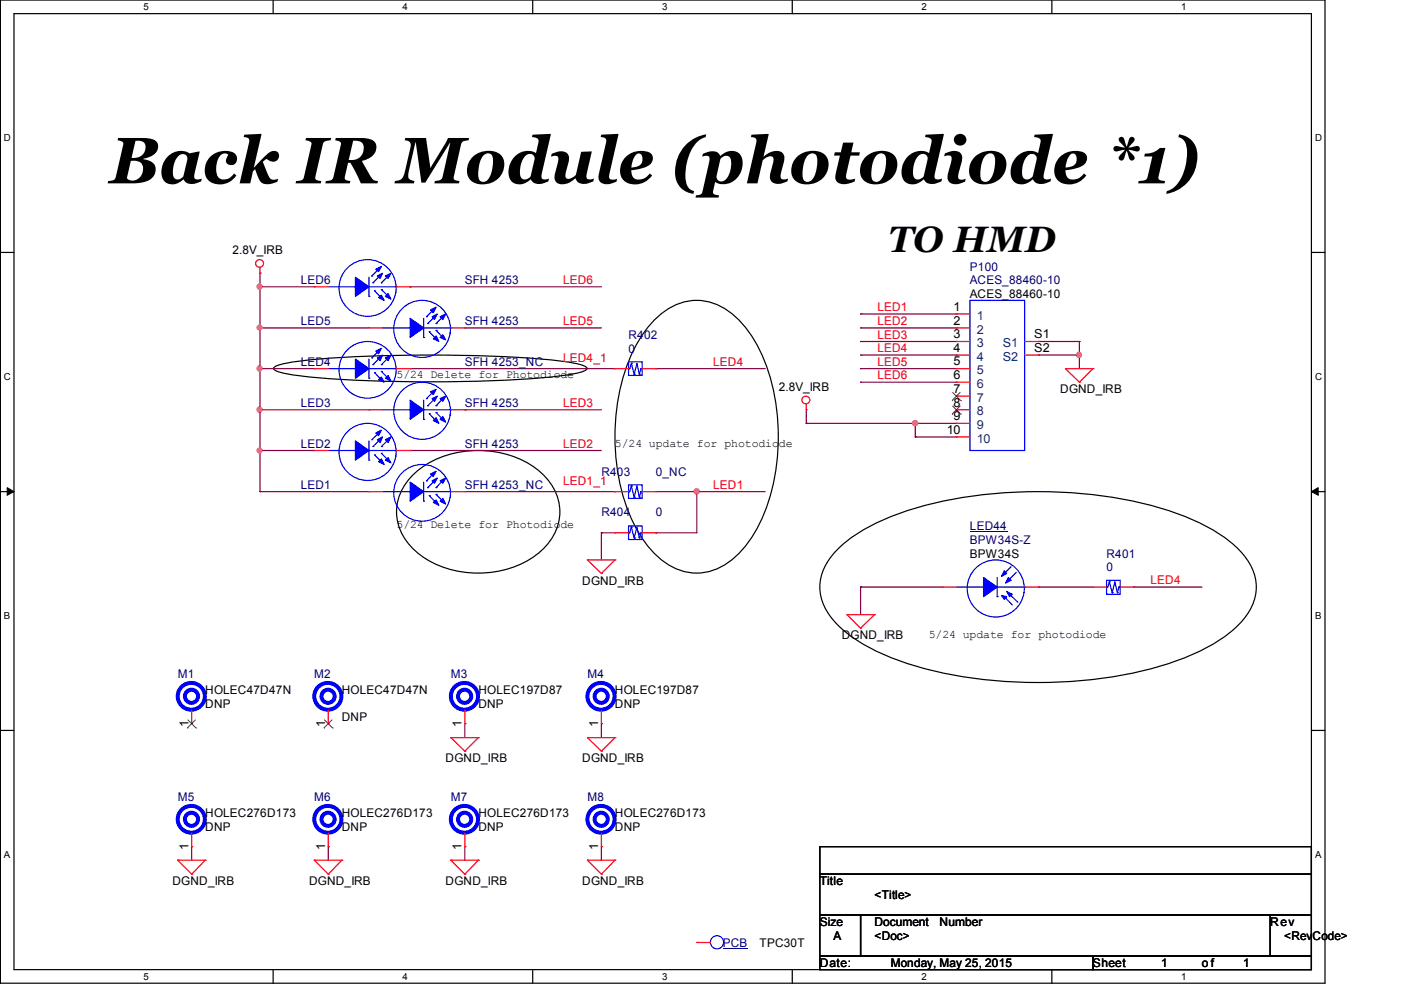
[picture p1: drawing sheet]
<svg xmlns="http://www.w3.org/2000/svg" width="297mm" height="210mm" viewBox="0 0 297 210" stroke-linecap="round" stroke-linejoin="round" font-family="sans-serif">
<path d="M.1 0h280.8v208.5h-280.8zM3 2.9h275v202.7h-275z" fill="none" stroke="#000" stroke-width=".25"/>
<g fill="#fff">
<path d="M30.4 .4h1v2.2h-1z"/>
<path d="M30.4 205.9h1v2.2h-1z"/>
</g>
<path d="M57.9 0v2.9M57.9 205.6v2.9" fill="none" stroke="#000" stroke-width=".25"/>
<g fill="#fff">
<path d="M85.3 .4h1.1v2.2h-1.1z"/>
<path d="M85.3 205.9h1.1v2.2h-1.1z"/>
</g>
<path d="M112.9 0v2.9M112.9 205.6v2.9" fill="none" stroke="#000" stroke-width=".25"/>
<g fill="#fff">
<path d="M140.4 .4h1v2.2h-1z"/>
<path d="M140.4 205.9h1v2.2h-1z"/>
</g>
<path d="M168 0v2.9M168 205.6v2.9" fill="none" stroke="#000" stroke-width=".25"/>
<g fill="#fff">
<path d="M195.4 .4h1v2.2h-1z"/>
<path d="M195.4 205.9h1v2.2h-1z"/>
</g>
<path d="M223 0v2.9M223 205.6v2.9" fill="none" stroke="#000" stroke-width=".25"/>
<g fill="#fff">
<path d="M250.4 .4h1.1v2.2h-1.1z"/>
<path d="M250.4 205.9h1.1v2.2h-1.1z"/>
<path d="M.8 28.2h1.4v2.2h-1.4z"/>
<path d="M278.8 28.2h1.4v2.2h-1.4z"/>
<path d="M.8 78.8h1.4v2.2h-1.4z"/>
<path d="M278.8 78.8h1.4v2.2h-1.4z"/>
</g>
<path d="M.1 53.5h2.9M278 53.5h2.9" fill="none" stroke="#000" stroke-width=".25"/>
<g fill="#fff">
<path d="M.8 129.6h1.3v2.2h-1.3z"/>
<path d="M278.8 129.6h1.3v2.2h-1.3z"/>
</g>
<path d="M.1 104.2h2.9M278 104.2h2.9" fill="none" stroke="#000" stroke-width=".25"/>
<path d="M1.5 103.4l1.5 .8-1.5 .8zM278 104.2l1.5-.8v1.6z" fill="#000" stroke="#000" stroke-width=".21"/>
<g fill="#fff">
<path d="M.8 180.2h1.2v2.2h-1.2z"/>
<path d="M278.8 180.2h1.2v2.2h-1.2z"/>
</g>
<g fill="none" stroke="#000" stroke-width=".25">
<path d="M58.1 77.9a15.4 15.4 0 0 1 6-1.4 307.6 307.6 0 0 1 54.3 0l2.9 .4a7.5 7.5 0 0 1 3 1l.2 .2a2.6 2.6 0 0 1-2.1 1 157.4 157.4 0 0 1-25.2 1.8 259.4 259.4 0 0 1-34.7-1.3l-1.3-.3a7.5 7.5 0 0 1-3.1-.9l-.1-.3zM138.6 68a12.1 12.1 0 0 1 11.9-3.9 16.8 16.8 0 0 1 9.4 8.1 42.7 42.7 0 0 1 4.6 27.3 32.5 32.5 0 0 1-7.7 17.7 12.1 12.1 0 0 1-11.9 3.9 16.8 16.8 0 0 1-9.4-8.1 42.7 42.7 0 0 1-4.6-27.3 32.5 32.5 0 0 1 7.7-17.7zM88 100.2a21.2 21.2 0 0 1 26.8 0 10.6 10.6 0 0 1 0 16.6 21.2 21.2 0 0 1-26.8 0 10.6 10.6 0 0 1 0-16.6zM177.5 116.6a36.3 36.3 0 0 1 14.3-8.1 96.9 96.9 0 0 1 56.6 0 36.3 36.3 0 0 1 14.3 8.1 10.3 10.3 0 0 1 2.7 12 19.6 19.6 0 0 1-8.7 8.2 68.7 68.7 0 0 1-27.3 7.5 92.9 92.9 0 0 1-39.9-4.6 31 31 0 0 1-13.1-8.6 9.9 9.9 0 0 1 0-13.3zM.1 154.9h2.9M278 154.9h2.9M173.8 179.5h104.2v5.8h-104.2zM173.8 185.3h104.2v8.7h-104.2zM173.8 194h8.7v8.7h-8.7zM182.5 194h86.8v8.7h-86.8zM269.3 194h8.7v8.7h-8.7zM173.8 202.7h57.9v2.9h-57.9z"/>
<path d="M231.7 202.7h46.3v2.9h-46.3z"/>
</g>
<g fill="none" stroke="#800040" stroke-width=".25">
<path d="M55.1 57.9h.1M55.1 57.9v46.3M55.1 60.8h.1M55.1 78.2h.1M55.1 69.5h.1M55.1 60.8h11.5M55.1 78.2h11.5M55.1 69.5h23.1M87 60.8h.1M87 78.2h.1M87 60.8h40.5M87 78.2h43.4"/>
<path d="M98.6 69.5h.1M98.6 69.5h28.9M139 78.2h.1M139 78.2h23.2M182.5 66.6h.1M182.5 69.5h.1M182.5 72.4h.1M182.5 75.3h.1M182.5 78.2h.1M182.5 66.6h20.3M182.5 78.2h20.3M182.5 69.5h20.3"/>
<path d="M182.5 72.4h20.3M182.5 75.3h20.3M220.1 72.4h.1M220.1 75.3h.1M220.1 72.4h8.8M220.1 75.3h8.8M228.9 72.4h.1M228.9 75.3h.1M228.9 72.4v5.8M55.1 95.5h.1M55.1 86.9h.1M55.1 95.5h11.5"/>
<path d="M55.1 86.9h23.1M87 95.5h.1M87 95.5h40.5M98.6 86.9h.1M98.6 86.9h28.9M170.9 89.8h.1M170.9 89.8h31.9M170.9 86.9v2.9M182.5 81h.1M182.5 81h20.3M194.1 89.8h.1M194.1 92.6h.1"/>
<path d="M194.1 92.6h8.7M194.1 89.8v2.8M55.1 104.2h.1M55.1 104.2h23.1M98.6 104.2h31.8M127.5 113h.1M127.5 113v5.7M127.5 113h2.9M130.4 104.2h.1M139 113h.1M139 104.2h23.2M147.7 104.2h.1"/>
<path d="M147.7 104.2v8.8h-8.7M182.5 124.5h.1M182.5 124.5v5.8M182.5 124.5h17.4M220.1 124.5h.1M220.1 124.5h11.6M240.4 124.5h.1M240.4 124.5h14.4M98.6 153.4h.1M98.6 153.4v3M127.5 153.4h.1M127.5 153.4v3"/>
<path d="M40.6 179.5h.1M40.6 179.5v2.9M69.6 179.5h.1M69.6 179.5v2.9M98.6 179.5h.1M98.6 179.5v2.9M127.5 179.5h.1M127.5 179.5v2.9"/>
</g>
<g fill="#f0f" stroke="#f0f" stroke-width=".25">
<circle cx="228.7" cy="75.2" r=".53"/>
<circle cx="55" cy="60.8" r=".53"/>
<circle cx="55" cy="86.8" r=".53"/>
<circle cx="55" cy="95.5" r=".51"/>
<circle cx="55" cy="78.1" r=".53"/>
<circle cx="55" cy="69.4" r=".51"/>
<circle cx="194" cy="89.7" r=".55"/>
<circle cx="147.7" cy="104.2" r=".55"/>
</g>
<g fill="none" stroke="#f00" stroke-width=".25">
<path d="M55.1 57.9h.1M55.1 56.7v1.2M66.6 60.8h.1M66.6 78.2h.1M66.6 78.2h3M66.6 60.8h3M78.2 69.5h.1M78.2 69.5h2.9M84.1 78.2h2.9M84.1 60.8h2.9M87 60.8h.1M87 78.2h.1"/>
<path d="M95.6 69.5h3M98.6 69.5h.1M130.4 78.2h.1M130.4 78.2h2.9M136.1 78.2h2.9M139 78.2h.1M202.8 66.6h.1M202.8 69.5h.1M202.8 72.4h.1M202.8 75.3h.1M202.8 78.2h.1M202.8 78.2h2.9"/>
<path d="M202.8 66.6h2.9M202.8 69.5h2.9M202.8 72.4h2.9M202.8 75.3h2.9M217.3 72.4h2.8M217.3 75.3h2.8M220.1 72.4h.1M220.1 75.3h.1M225.9 78.2h.1M225.9 78.2h5.8M225.9 78.2l3 2.8M231.7 78.2h.1"/>
<path d="M231.7 78.2l-2.8 2.8M66.6 95.5h.1M66.6 95.5h3M78.2 86.9h.1M78.2 86.9h2.9M84.1 95.5h2.9M87 95.5h.1M95.6 86.9h3M98.6 86.9h.1M170.9 86.9h.1M170.9 85.7v1.2M202.8 81h.1"/>
<path d="M202.8 84h.1M202.8 86.9h.1M202.8 89.8h.1M202.8 92.6h.1M202.8 81h2.9M202.8 84h2.9M202.8 86.9h2.9M202.8 89.8h2.9M202.8 92.6h2.9M228.9 81h.1M78.2 104.2h.1M78.2 104.2h2.9"/>
<path d="M95.6 104.2h3M98.6 104.2h.1M124.5 118.7h.1M124.5 118.7h5.9M124.5 118.7l3 2.9M130.4 118.7h.1M130.4 113h.1M130.4 104.2h.1M130.4 118.7l-2.9 2.9M130.4 113h2.9M130.4 104.2h2.9M136.1 113h2.9"/>
<path d="M136.1 104.2h2.9M139 113h.1M139 104.2h.1M127.5 121.6h.1M179.6 130.3h.1M179.6 130.3h5.8M179.6 130.3l2.9 2.9M182.5 133.2h.1M185.4 130.3h.1M185.4 130.3l-2.9 2.9M199.9 124.5h.1M199.9 124.5h2.9"/>
<path d="M217.3 124.5h2.8M220.1 124.5h.1M231.7 124.5h.1M231.7 124.5h2.9M237.5 124.5h2.9M240.4 124.5h.1M40.6 153.4h.1M40.6 150.6v2.8M69.6 153.4h.1M69.6 150.6v2.8M95.6 156.4h.1M95.6 156.4h5.8"/>
<path d="M95.6 156.4l3 2.9M98.6 159.3h.1M98.6 153.4h.1M98.6 150.6v2.8M101.4 156.4h.1M101.4 156.4l-2.8 2.9M124.5 156.4h.1M124.5 156.4h5.9M124.5 156.4l3 2.9M127.5 159.3h.1M127.5 153.4h.1M127.5 150.6v2.8"/>
<path d="M130.4 156.4h.1M130.4 156.4l-2.9 2.9M40.6 179.5h.1M40.6 176.6v2.9M69.6 179.5h.1M69.6 176.6v2.9M98.6 179.5h.1M98.6 176.6v2.9M127.5 179.5h.1M127.5 176.6v2.9M37.7 182.4h.1M37.7 182.4h5.8"/>
<path d="M37.7 182.4l2.9 2.9M40.6 185.3h.1M43.5 182.4h.1M43.5 182.4l-2.9 2.9M66.6 182.4h.1M66.6 182.4h5.9M66.6 182.4l3 2.9M69.6 185.3h.1M72.5 182.4h.1M72.5 182.4l-2.9 2.9M95.6 182.4h.1M95.6 182.4h5.8"/>
<path d="M95.6 182.4l3 2.9M98.6 185.3h.1M101.4 182.4h.1M101.4 182.4l-2.8 2.9M124.5 182.4h.1M124.5 182.4h5.9M124.5 182.4l3 2.9M127.5 185.3h.1M130.4 182.4h.1M130.4 182.4l-2.9 2.9M147.7 199.8h.1M147.7 199.8h2.9"/>
<circle cx="55.1" cy="55.9" r=".83"/>
<circle cx="170.9" cy="84.8" r=".83"/>
</g>
<g fill="none" stroke="#00f" stroke-width=".85">
<circle cx="40.6" cy="147.6" r="2.86"/>
<circle cx="40.6" cy="147.6" r="1.4"/>
<circle cx="69.5" cy="147.6" r="2.86"/>
<circle cx="69.6" cy="147.6" r="1.4"/>
<circle cx="98.5" cy="147.6" r="2.86"/>
<circle cx="98.5" cy="147.6" r="1.4"/>
<circle cx="127.4" cy="147.6" r="2.86"/>
<circle cx="127.5" cy="147.6" r="1.4"/>
<circle cx="40.6" cy="173.7" r="2.86"/>
<circle cx="40.6" cy="173.7" r="1.4"/>
<circle cx="69.5" cy="173.7" r="2.86"/>
<circle cx="69.6" cy="173.7" r="1.4"/>
<circle cx="98.5" cy="173.7" r="2.86"/>
<circle cx="98.5" cy="173.7" r="1.4"/>
<circle cx="127.4" cy="173.7" r="2.86"/>
<circle cx="127.5" cy="173.7" r="1.4"/>
</g>
<g fill="none" stroke="#804000" stroke-width=".21">
<path d="M201.8 84.9h.1M201.8 87.8h.1M201.9 83.2l1.8 1.7M201.9 86l1.8 1.8M203.6 83.2l-1.8 1.7M203.6 86l-1.8 1.8M203.7 84.9h.1M203.7 87.8h.1M39.7 154.4h.1M39.8 152.6l1.8 1.8M41.5 152.6l-1.8 1.8M41.6 154.4h.1"/>
<path d="M68.7 154.4h.1M68.7 152.6l1.8 1.8M70.4 152.6l-1.7 1.8M70.5 154.4h.1"/>
</g>
<g fill="none" stroke="#00f" stroke-width=".25">
<path d="M78.2 58.8v4M78.8 58.5h.1M79.1 60h.1M80.6 56.7l-1.8 1.8M80.9 60h.1M80.9 58.2l-1.8 1.8M82.6 58.2l-1.7 1.8M69.6 60.8h5.8M69.6 78.2h5.8M75.4 60.8h.1M75.4 78.2h.1M78.2 62.8h.1"/>
<path d="M78.2 76.1v4.1M78.2 60.8h5.9M78.2 78.2h5.9M78.8 75.9h.1M79.1 77.3h.1M79.4 61.7h.1M79.4 79h.1M79.4 61.7l1.7 1.7M79.4 79l1.7 1.8M80.6 74.1l-1.8 1.8M80.9 61.4h.1M80.9 77.3h.1"/>
<path d="M80.9 78.8h.1M80.9 61.4l1.7 1.7M80.9 75.5l-1.8 1.8M80.9 78.8l1.7 1.7M81.1 69.5h5.9M82.6 75.5l-1.7 1.8M83.9 62a6 6 0 0 0-7.8-6.7 6 6 0 0 0-2.4 10 6 6 0 0 0 10-2.4l.2-.9M84.1 60.8h.1M84.1 78.2h.1M87 69.5h.1M89.8 71.6h.1M89.8 67.5v4.1"/>
<path d="M89.8 69.5h5.8M90.4 67.2h.1M90.7 68.6h.1M91 70.4h.1M91 70.4l1.7 1.7M92.1 65.5l-1.7 1.7M92.5 68.6h.1M92.5 70h.1M92.5 66.9l-1.8 1.7M92.5 70l1.6 1.8M94.1 66.9l-1.6 1.7M95.4 70.6a6 6 0 0 0-7.9-6.5 6 6 0 0 0-2.2 10 6 6 0 0 0 9.9-2.6l.2-.9"/>
<path d="M95.6 69.5h.1M133.3 76.7h2.8v2.9h-2.8zM133.3 78.2h.1M133.9 77.1h.1M133.9 77.1l-.4 1.1h-.2M133.9 77.1l.6 2.2M134.5 79.3h.1M134.5 79.3l.5-2.2 .6 2.2M135.6 79.3h.1M135.9 78.2h.1M135.9 78.2l-.3 1.1M135.9 78.2h.2"/>
<path d="M136.1 78.2h.1M205.7 63.7h11.6v31.8h-11.6zM69.6 95.5h5.8M75.4 95.5h.1M78.2 97.6h.1M78.2 80.2h.1M78.2 93.5v4.1M78.2 95.5h5.9M78.8 93.2h.1M79.1 94.7h.1M79.4 96.4h.1M79.4 96.4l1.7 1.7"/>
<path d="M80.6 91.5l-1.8 1.7M80.9 94.7h.1M80.9 96.1h.1M80.9 93l-1.8 1.7M80.9 96.1l1.7 1.8M81.1 86.9h5.9M82.6 93l-1.7 1.7M83.9 96.7a6.1 6.1 0 0 0-7.9-6.6 6.1 6.1 0 0 0-2.3 10.1 6.1 6.1 0 0 0 10-2.6l.2-.9M84.1 95.5h.1M87 86.9h.1M89.8 88.9h.1M89.8 84.9v4"/>
<path d="M89.8 86.9h5.8M90.4 84.5h.1M90.7 86h.1M91 87.7h.1M91 87.7l1.7 1.8M92.1 82.8l-1.7 1.7M92.5 86h.1M92.5 87.5h.1M92.5 84.3l-1.8 1.7M92.5 87.5l1.6 1.7M94.1 84.3l-1.6 1.7M95.6 86.9h.1"/>
<path d="M81.1 104.2h5.9M87 104.2h.1M89.8 106.3h.1M89.8 102.2v4.1M89.8 104.2h5.8M90.4 102h.1M90.7 103.4h.1M91 105.1h.1M91 105.1l1.7 1.8M92.1 100.2l-1.7 1.8M92.5 103.4h.1M92.5 104.8h.1"/>
<path d="M92.5 101.6l-1.8 1.8M92.5 104.8l1.6 1.7M94.1 101.6l-1.6 1.8M95.4 105.4a6 6 0 0 0-7.8-6.6 6 6 0 0 0-2.3 10 6 6 0 0 0 9.9-2.5l.2-.9M95.6 104.2h.1M133.3 111.5h2.8v2.9h-2.8zM133.3 102.8h2.8v2.9h-2.8zM133.3 113h.1M133.3 104.2h.1M133.9 111.8h.1M133.9 103.1h.1M133.9 111.8l-.4 1.2h-.2"/>
<path d="M133.9 111.8l.6 2.3M133.9 103.1l-.4 1.1h-.2M133.9 103.1l.6 2.3M134.5 114.1h.1M134.5 105.4h.1M134.5 114.1l.5-2.3 .6 2.3M134.5 105.4l.5-2.3 .6 2.3M135.6 114.1h.1M135.6 105.4h.1M135.9 113h.1M135.9 104.2h.1M135.9 113l-.3 1.1"/>
<path d="M135.9 113h.2M135.9 104.2h.2M135.9 104.2l-.3 1.2M136.1 113h.1M136.1 104.2h.1M202.8 124.5h5.7M208.5 124.5h.1M211.4 126.5h.1M211.4 122.4v4.1M211.4 124.5h5.9M212.6 121.9h.1M212.9 126.5h.1"/>
<path d="M212.9 126.5l1.7 1.8M213.8 123h.1M214 126h.1M214 126l1.8 1.7M214.4 120.2l-1.8 1.7M215.5 121.3l-1.7 1.7M217.1 125.6a6.1 6.1 0 0 0-8-6.5 6.1 6.1 0 0 0-2.2 10 6.1 6.1 0 0 0 10-2.6l.2-.8M217.3 124.5h.1M234.6 123h2.9v3h-2.9zM234.6 124.5h.1M235.2 123.4h.1M235.2 123.4l-.3 1.1h-.3"/>
<path d="M235.2 123.4l.6 2.3M235.8 125.7h.1M235.8 125.7l.6-2.3 .5 2.3M236.9 125.7h.1M237.2 124.5h.1M237.2 124.5h.3M237.2 124.5l-.3 1.2M237.5 124.5h.1"/>
<circle cx="78" cy="78.4" r="6"/>
<circle cx="89.5" cy="87.1" r="6"/>
<circle cx="152" cy="199.8" r="1.4"/>
</g>
<path d="M205.7 112.7h7.8M153.2 201.1h5.3" fill="none" stroke="#000080" stroke-width=".21"/>
<g fill="#00f" stroke="#00f" stroke-width=".25">
<path d="M208.5 122.4l2.9 2.1-2.9 2z" fill-rule="evenodd"/>
<path d="M213.8 122.4l.6 .6-1.2 .6z" fill-rule="evenodd"/>
<path d="M212.9 121l.5 .6-1.1 .6z" fill-rule="evenodd"/>
<path d="M212.3 126.3l1.1 .2-.5 .6z" fill-rule="evenodd"/>
<path d="M213.4 125.4l1.2 .6-.6 .5z" fill-rule="evenodd"/>
<path d="M87 102.2l2.8 2-2.8 2.1z" fill-rule="evenodd"/>
<path d="M93.3 102l1.2-.6-.6 1.1z" fill-rule="evenodd"/>
<path d="M91.6 102l1.1-.6-.6 1.1z" fill-rule="evenodd"/>
<path d="M91.3 100.5l1.2-.6-.6 1.1z" fill-rule="evenodd"/>
<path d="M91.9 106.5l.6-.5 .5 1.1z" fill-rule="evenodd"/>
<path d="M93.9 105.7l.6 1.2-1.2-.6z" fill-rule="evenodd"/>
<path d="M75.4 58.8l2.8 2-2.8 2z" fill-rule="evenodd"/>
<path d="M81.7 58.5l1.2-.6-.6 1.1z" fill-rule="evenodd"/>
<path d="M80 58.5l1.1-.6-.5 1.1z" fill-rule="evenodd"/>
<path d="M79.7 57.1l1.2-.6-.6 1.1z" fill-rule="evenodd"/>
<path d="M80.3 63.1l.6-.5 .5 1.1z" fill-rule="evenodd"/>
<path d="M82.3 62.2l.6 1.2-1.2-.6z" fill-rule="evenodd"/>
<path d="M75.4 93.5l2.8 2-2.8 2.1z" fill-rule="evenodd"/>
<path d="M81.7 93.2l1.2-.6-.6 1.2z" fill-rule="evenodd"/>
<path d="M80 93.2l1.1-.6-.5 1.2z" fill-rule="evenodd"/>
<path d="M79.7 91.8l1.2-.6-.6 1.2z" fill-rule="evenodd"/>
<path d="M80.9 97.3l.5 1.2-1.1-.6z" fill-rule="evenodd"/>
<path d="M81.7 97.6l.6-.6 .6 1.1z" fill-rule="evenodd"/>
<path d="M87 84.9l2.8 2-2.8 2z" fill-rule="evenodd"/>
<path d="M93.3 84.5l1.2-.5-.6 1.1z" fill-rule="evenodd"/>
<path d="M91.6 84.5l1.1-.5-.6 1.1z" fill-rule="evenodd"/>
<path d="M91.3 83.1l1.2-.5-.6 1.1z" fill-rule="evenodd"/>
<path d="M92.5 88.6l.5 1.2-1.1-.6z" fill-rule="evenodd"/>
<path d="M93.9 88.3l.6 1.2-1.2-.6z" fill-rule="evenodd"/>
<path d="M87 67.5l2.8 2-2.8 2.1z" fill-rule="evenodd"/>
<path d="M93.3 67.2l1.2-.6-.6 1.1z" fill-rule="evenodd"/>
<path d="M91.6 67.2l1.1-.6-.6 1.1z" fill-rule="evenodd"/>
<path d="M91.3 65.7l1.2-.6-.6 1.2z" fill-rule="evenodd"/>
<path d="M92.5 71.2l.5 1.2-1.1-.6z" fill-rule="evenodd"/>
<path d="M93.3 71.6l.6-.6 .6 1.1z" fill-rule="evenodd"/>
<path d="M75.4 76.1l2.8 2.1-2.8 2z" fill-rule="evenodd"/>
<path d="M81.7 75.9l1.2-.6-.6 1.2z" fill-rule="evenodd"/>
<path d="M80 75.9l1.1-.6-.5 1.2z" fill-rule="evenodd"/>
<path d="M79.7 74.4l1.2-.6-.6 1.2z" fill-rule="evenodd"/>
<path d="M80.9 79.9l.5 1.1-1.1-.5z" fill-rule="evenodd"/>
<path d="M82.3 79.6l.6 1.2-1.2-.6z" fill-rule="evenodd"/>
</g>
<text font-size="13.9" x="23.2" y="38.9">Back IR Module (photodiode *1)</text>
<text font-size="7.8" x="188.3" y="53.5">TO HMD</text>
<g font-size="2.6">
<text x="202.2" y="65.9">1</text>
<text x="202.2" y="68.8">2</text>
<text x="202.2" y="71.7">3</text>
<text x="219.3" y="71.7">S1</text>
<text x="202.2" y="74.6">4</text>
<text x="202.2" y="77.5">5</text>
<text x="219.3" y="74.6">S2</text>
<text x="202.2" y="80.4">6</text>
<text x="202.2" y="83.3">7</text>
<text x="202.2" y="86.2">8</text>
<text x="202.2" y="89.1">9</text>
<text x="200.7" y="92">10</text>
<text x="40" y="154.1" transform="rotate(-90 40 154.1)">1</text>
<text x="68.9" y="154.1" transform="rotate(-90 68.9 154.1)">1</text>
<text x="97.9" y="154.1" transform="rotate(-90 97.9 154.1)">1</text>
<text x="126.8" y="154.1" transform="rotate(-90 126.8 154.1)">1</text>
<text x="40" y="180.2" transform="rotate(-90 40 180.2)">1</text>
<text x="68.9" y="180.2" transform="rotate(-90 68.9 180.2)">1</text>
<text x="97.9" y="180.2" transform="rotate(-90 97.9 180.2)">1</text>
<text x="126.8" y="180.2" transform="rotate(-90 126.8 180.2)">1</text>
</g>
<g font-size="2.6" fill="#004080">
<text x="207.1" y="67.7">1</text>
<text x="207.1" y="70.7">2</text>
<text x="207.1" y="73.6">3</text>
<text x="207.1" y="76.5">4</text>
<text x="212.6" y="73.6">S1</text>
<text x="212.6" y="76.5">S2</text>
<text x="207.1" y="79.3">5</text>
<text x="207.1" y="82.2">6</text>
<text x="207.1" y="85.2">7</text>
<text x="207.1" y="88.1">8</text>
<text x="207.1" y="90.9">9</text>
<text x="207.1" y="93.8">10</text>
</g>
<g font-size="2.5">
<text x="49.3" y="53.9">2.8V_IRB</text>
<text x="205.7" y="63.2">ACES_88460-10</text>
<text x="84.1" y="80.2">5/24 Delete for Photodiode</text>
<text x="165.1" y="82.9">2.8V_IRB</text>
<text x="224.8" y="83.4">DGND_IRB</text>
<text x="130.4" y="94.7">5/24 update for photodiode</text>
<text x="84.1" y="112">5/24 Delete for Photodiode</text>
<text x="205.7" y="118.2">BPW34S</text>
<text x="123.4" y="124">DGND_IRB</text>
<text x="178.5" y="135.6">DGND_IRB</text>
<text x="196.9" y="135.2">5/24 update for photodiode</text>
<text x="43.5" y="147.2">HOLEC47D47N</text>
<text x="72.5" y="147.2">HOLEC47D47N</text>
<text x="101.4" y="147.2">HOLEC197D87</text>
<text x="130.4" y="147.2">HOLEC197D87</text>
<text x="43.5" y="150">DNP</text>
<text x="72.5" y="152.9">DNP</text>
<text x="101.4" y="150">DNP</text>
<text x="130.4" y="150">DNP</text>
<text x="94.5" y="161.6">DGND_IRB</text>
<text x="123.4" y="161.6">DGND_IRB</text>
<text x="43.5" y="173.2">HOLEC276D173</text>
<text x="72.5" y="173.2">HOLEC276D173</text>
<text x="101.4" y="173.2">HOLEC276D173</text>
<text x="130.4" y="173.2">HOLEC276D173</text>
<text x="43.5" y="176.1">DNP</text>
<text x="72.5" y="176.1">DNP</text>
<text x="101.4" y="176.1">DNP</text>
<text x="130.4" y="176.1">DNP</text>
<text x="36.6" y="187.7">DGND_IRB</text>
<text x="65.5" y="187.7">DGND_IRB</text>
<text x="94.5" y="187.7">DGND_IRB</text>
<text x="123.4" y="187.7">DGND_IRB</text>
<text x="173.8" y="187.7">Title</text>
<text x="185.4" y="190.6">&lt;Title&gt;</text>
<text x="173.8" y="196.4">Size</text>
<text x="185.4" y="196.4">Document</text>
<text x="199.2" y="196.4">Number</text>
<text x="269.3" y="196.4">Rev</text>
<text x="161" y="200.8">TPC30T</text>
<text x="176.7" y="199.2">A</text>
<text x="185.4" y="199.2">&lt;Doc&gt;</text>
<text x="272.3" y="199.2">&lt;RevCode&gt;</text>
<text x="173.8" y="205.1">Date:</text>
<text x="188.9" y="205.1">Monday, May 25, 2015</text>
<text x="231.7" y="205.1">Sheet</text>
<text x="246.2" y="205.1">1</text>
<text x="254.8" y="205.1">o f</text>
<text x="263.6" y="205.1">1</text>
</g>
<g font-size="2.5" fill="#000080">
<text x="205.7" y="57.4">P100</text>
<text x="63.8" y="60.3">LED6</text>
<text x="98.6" y="60.3">SFH 4253</text>
<text x="205.7" y="60.3">ACES_88460-10</text>
<text x="63.8" y="68.9">LED5</text>
<text x="98.6" y="68.9">SFH 4253</text>
<text x="133.3" y="71.9">R402</text>
<text x="63.8" y="77.7">LED4</text>
<text x="98.6" y="77.7">SFH 4253_NC</text>
<text x="133.3" y="74.8">0</text>
<text x="63.8" y="86.4">LED3</text>
<text x="98.6" y="86.4">SFH 4253</text>
<text x="63.8" y="95">LED2</text>
<text x="98.6" y="95">SFH 4253</text>
<text x="127.5" y="100.9">R403</text>
<text x="139" y="100.9">0_NC</text>
<text x="63.8" y="103.7">LED1</text>
<text x="98.6" y="103.7">SFH 4253_NC</text>
<text x="127.5" y="109.5">R404</text>
<text x="139" y="109.5">0</text>
<text x="205.7" y="112.4">LED44</text>
<text x="205.7" y="115.3">BPW34S-Z</text>
<text x="234.6" y="118.2">R401</text>
<text x="234.6" y="121.1">0</text>
<text x="37.7" y="143.7">M1</text>
<text x="66.6" y="143.7">M2</text>
<text x="95.6" y="143.7">M3</text>
<text x="124.5" y="143.7">M4</text>
<text x="37.7" y="169.8">M5</text>
<text x="66.6" y="169.8">M6</text>
<text x="95.6" y="169.8">M7</text>
<text x="124.5" y="169.8">M8</text>
<text x="153.2" y="200.8">PCB</text>
</g>
<g font-size="2.5" fill="#f00">
<text x="119.4" y="60.2">LED6</text>
<text x="186" y="66">LED1</text>
<text x="119.4" y="68.9">LED5</text>
<text x="186" y="68.9">LED2</text>
<text x="186" y="71.8">LED3</text>
<text x="119.4" y="76.7">LED4_1</text>
<text x="151.2" y="77.6">LED4</text>
<text x="186" y="74.7">LED4</text>
<text x="186" y="77.6">LED5</text>
<text x="186" y="80.4">LED6</text>
<text x="119.4" y="86.3">LED3</text>
<text x="119.4" y="94.9">LED2</text>
<text x="119.4" y="102.8">LED1_1</text>
<text x="151.2" y="103.6">LED1</text>
<text x="243.9" y="123.9">LED4</text>
</g>
<g font-size="2">
<text x="30.4" y="2.1">5</text>
<text x="85.3" y="2.1">4</text>
<text x="140.4" y="2.1">3</text>
<text x="195.4" y="2.1">2</text>
<text x="250.4" y="2.1">1</text>
<text x=".8" y="30">D</text>
<text x="278.8" y="30">D</text>
<text x=".8" y="80.6">C</text>
<text x="278.8" y="80.6">C</text>
<text x=".8" y="131.3">B</text>
<text x="278.8" y="131.3">B</text>
<text x=".8" y="182">A</text>
<text x="278.8" y="182">A</text>
<text x="30.4" y="207.7">5</text>
<text x="85.3" y="207.7">4</text>
<text x="140.4" y="207.7">3</text>
<text x="195.4" y="207.7">2</text>
<text x="250.4" y="207.7">1</text>
</g>
</svg>
